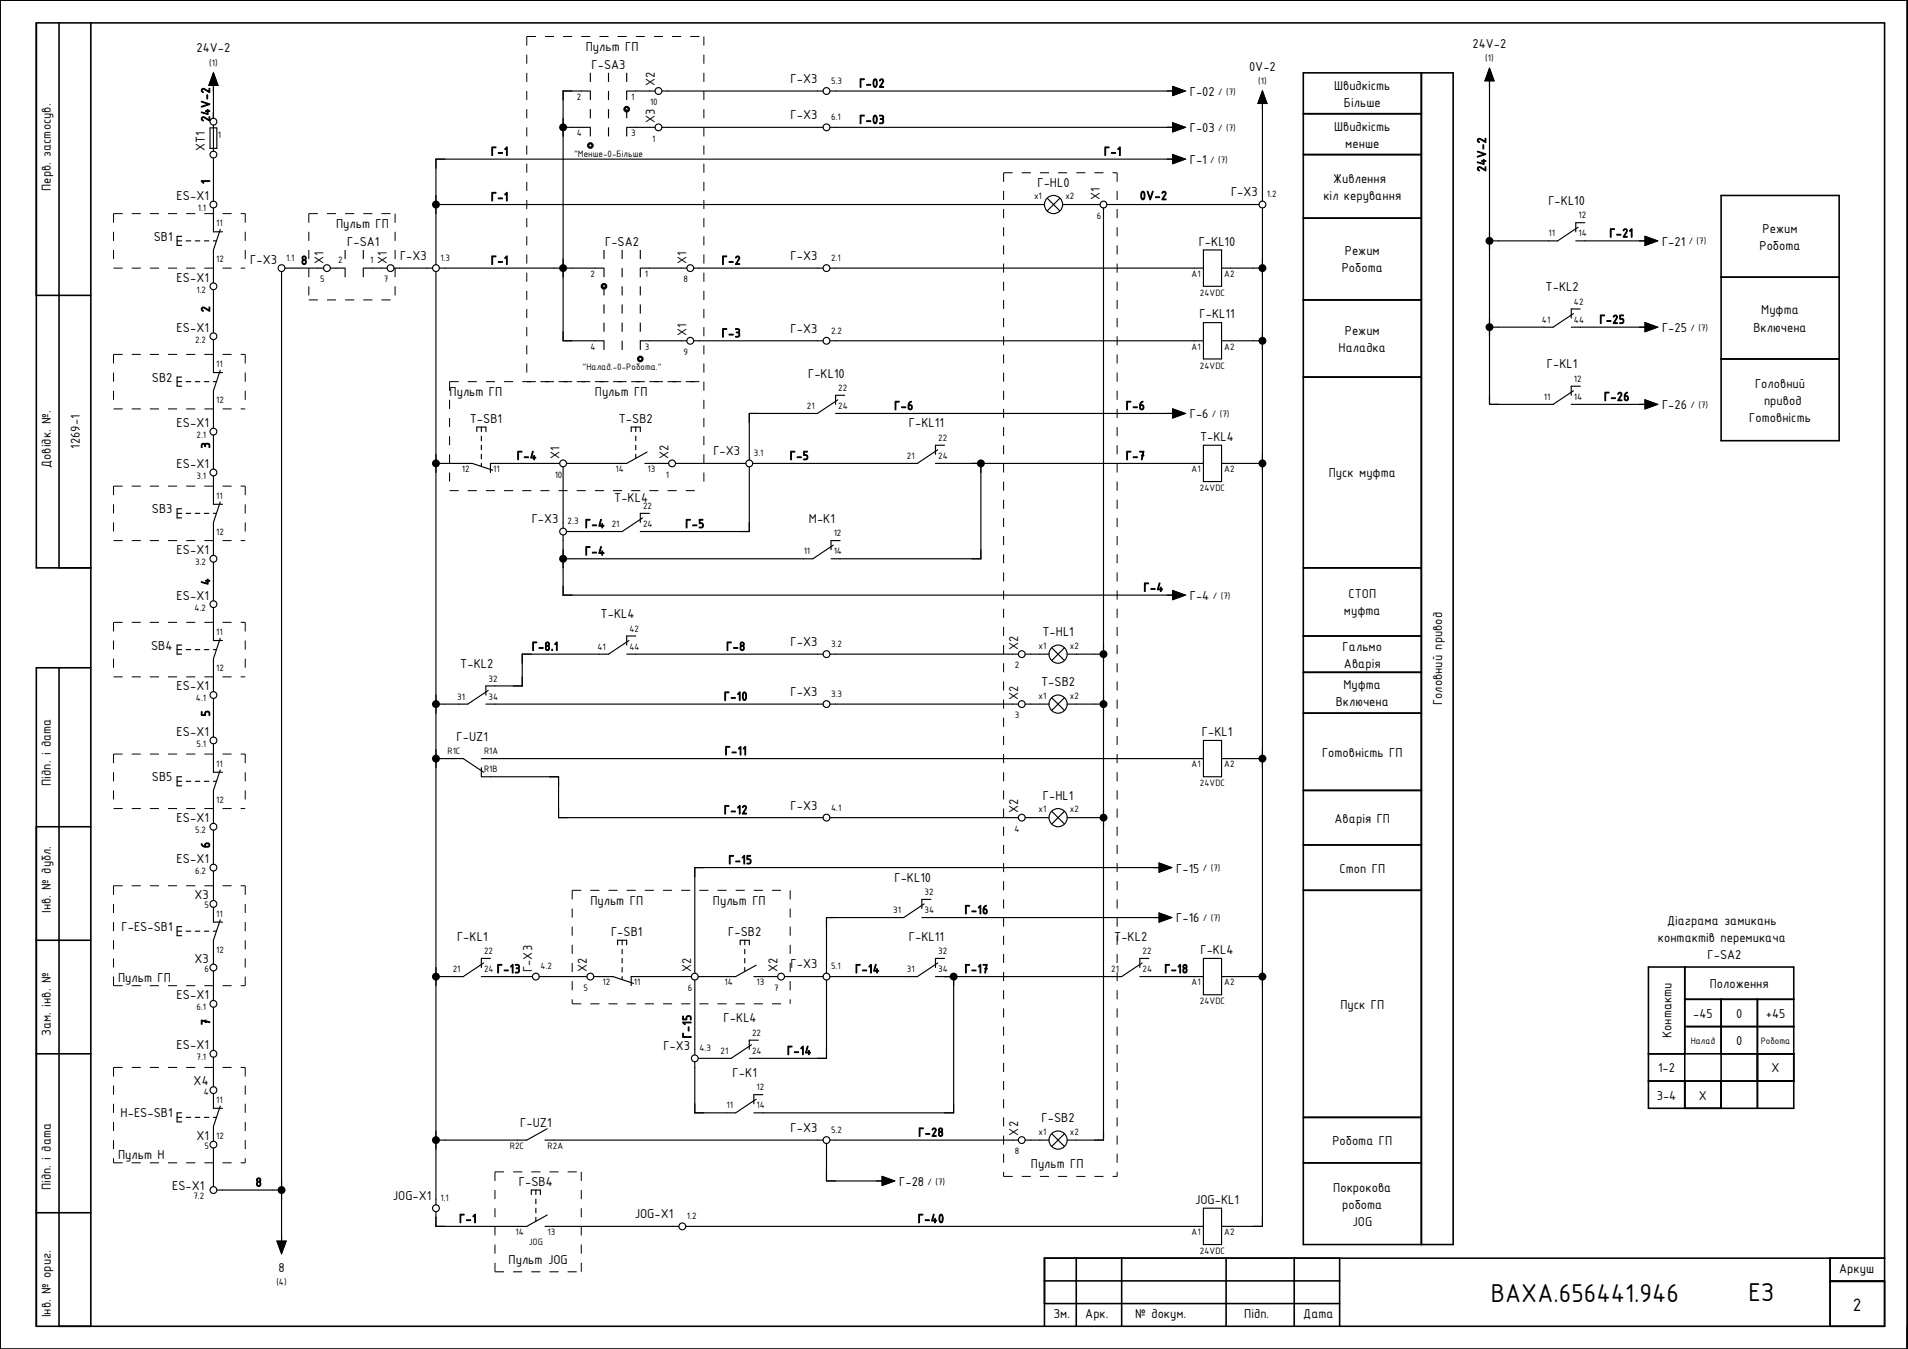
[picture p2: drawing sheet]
<svg xmlns="http://www.w3.org/2000/svg" width="420mm" height="297mm" viewBox="0 0 420 297" stroke-linecap="round" stroke-linejoin="round" font-family="sans-serif">
<g fill="none" stroke="#000" stroke-width=".35">
<path d="M0 0h420v297h-420zM13 5v120M20 5v287M287 16h33v258h-33zM313 16v258M287 34h26M287 25h26M287 48h26M379 43h26v54h-26zM8 65h12M287 66h26M379 61h26"/>
<path d="M379 79h26M287 83h26M20 125h-12v-120h407v287h-407v-145h12M287 125h26M13 147v145M287 140h26M287 157h26M287 148h26M287 174h26M8 182h12M287 196h26M287 186h26"/>
<path d="M8 207h12M363 212.9h32v31.1h-32zM371 212.9v31.1M8 232h12M363 232h32M363 238h32M371 226h24M371 220h24M379 220v24M387 220v24M287 256h26M287 246h26"/>
<path d="M8 267h12M237 277v15M247 277v15M270 277v15M285 277v15M295 277v15M403 277v15M415 277h-185v15M230 282h65M230 287h65M403 282h12M403 282.2h12"/>
</g>
<g fill="none" stroke="#000" stroke-width=".25">
<path d="M47 18.8v7.2M47 16l1 2.8h-2zM258.2 19l2.8 1-2.8 1zM328 17.8v71.2h14l4.5-3M328 15l1 2.8h-2zM46.2 28.2h1.5v4.5h-1.5zM47 27.5v5.8M47 34.8v9.5M124 28h6M130 20h-6v55h9M138 28h6.3M138 20h6.3"/>
<path d="M145.8 28h35.5M145.8 20h35.5M182.7 28h76.3M182.7 20h76.3M258.2 27l2.8 1-2.8 1zM258.2 34l2.8 1-2.8 1zM259 35h-163v23.3M278 22.8v21.5M278 20l1 2.8h-2zM39 53h1M40 52h-1v2h1M41 53h1"/>
<path d="M43 53h1M45 53h1M47 53h.7M47 45.8v5.2h2M48.5 50.5l-1.5 4.5v7.3M62 59.8v214.2M62.7 59h8.6M72.7 59h3.3M80 59h5.3M86.8 59h8.4M96 59.8v205.5M96 45h134"/>
<path d="M96.8 59h36.2M141 59h10.2M152.7 59h28.6M182.7 59h82.3M230.6 43.6l2.8 2.8M233.4 43.6l-2.8 2.8M234 45h8.3M243 45.8v205.2h-8M243.8 45h33.5M265 55h4v8h-4zM269 59h9M278 45.8v224.2h-9"/>
<path d="M347 53h16M347.5 50l-4.5 3h-15M349 49h-2v2M362.2 52l2.8 1-2.8 1zM47 63.8v9.5M47 74.8v7.2h2M141 75h10.2M152.7 75h28.6M182.7 75h82.3M265 71h4v8h-4zM269 75h9M346 72h17"/>
<path d="M346.5 69l-4.5 3h-14M348 68h-2v2M362.2 71l2.8 1-2.8 1zM39 84h1M40 83h-1v2h1M41 84h1M43 84h1M45 84h1M47 95.8v7.5M47 84h.7M48.5 81.5l-1.5 4.5v8.3M105 95v-1h2v1"/>
<path d="M106 94v1M106 96v1M106 98v1M139 95v-1h2v1M140 94v1M140 96v1M140 98v1M142.5 99.5l-4.5 2.5M184 91h75M184.5 88l-4.5 3h-15v10.3M186 87h-2v2M206.5 99l-4.5 3h-2"/>
<path d="M208 98h-2v2M258.2 90l2.8 1-2.8 1zM265 98h4v8h-4zM346 89h17M348 85h-2v2M362.2 88l2.8 1-2.8 1zM39 113h1M40 112h-1v2h1M41 113h1M43 113h1M45 113h1M47 104.8v6.2h2"/>
<path d="M47 113h.7M48.5 110.5l-1.5 4.5v7.3M96 102h6M102 102h2M104 102l4.5 1.5M106 100v1M106 102v.7M123.2 102h-15.2v2M124 102.8v13.5M124 117.8v13.2h135M124.7 102h11.3M136 102h2"/>
<path d="M140 100v.9M141.5 114l-4.5 3h-12.3M142 102h5.3M143 113h-2v2M148.8 102h15.5M165 102.8v14.2h-24M165.8 102h34.2M185 119h-2v2M206 102h59M216 102v21h-33M269 102h9M47 123.8v8.5"/>
<path d="M47 133.8v7.2h2M183.5 120l-4.5 3h-55M258.2 130l2.8 1-2.8 1zM39 143h1M40 142h-1v2h1M41 143h1M43 143h1M45 143h1M47 153.8v8.5M47 143h.7M48.5 140.5l-1.5 4.5v7.3M107 155h74.3"/>
<path d="M107.5 152l-4.5 3h-7M138 144h43.3M138.5 141l-4.5 3h-19v7h-8v2M140 140h-2v2M182.7 155h41.5M182.7 144h41.5M225.7 155h5.3M225.7 144h5.3M231.6 153.6l2.8 2.8M231.6 142.6l2.8 2.8M234.4 153.6l-2.8 2.8M234.4 142.6l-2.8 2.8"/>
<path d="M235 155h8M235 144h8M39 172h1M40 171h-1v2h1M41 172h1M43 172h1M45 172h1M47 163.8v6.2h2M47 172h.7M48.5 169.5l-1.5 4.5v7.3M96 167h6l4.5 3M106 167h159"/>
<path d="M106 169v2h17v9h58.3M231.6 178.6l2.8 2.8M234.4 178.6l-2.8 2.8M265 163h4v8h-4zM269 167h9M47 182.8v7.5M47 191.8v6.5M47 199.8v3.2h2M182.7 180h41.5M203.5 199l-4.5 3h-17v12.3M205 198h-2v2M225.7 180h5.3"/>
<path d="M235 180h8M255.2 190l2.8 1-2.8 1zM256 191h-103v23.3M39 205h1M40 204h-1v2h1M41 205h1M43 205h1M45 205h1M47 213.8v6.5M47 205h.7M48.5 202.5l-1.5 4.5v5.3M106 215h11.2"/>
<path d="M106.5 212l-4.5 3h-6M108 211h-2v2M118.7 215h10.6M130.8 215h4.2l4.5 1.5M136 208v-1h2v1M137 207v1M137 209v1M137 211v1M137 213v1M137 215v.7M152.3 215h-13.3v2M153 215.8v16.5"/>
<path d="M163 208v-1h2v1M164 207v1M164 209v1M164 211v1M164 213v.9M166 215h5.2M166.5 212.5l-4.5 2.5h-8.2M172.7 215h8.6M182 215.8v17.2h-17M203 202h53M206.5 212l-4.5 3h-19.3M208 211h-2v2"/>
<path d="M210 215v30h-44M251 215h14M251.5 212l-4.5 3h-41M253 211h-2v2M255.2 201l2.8 1-2.8 1zM265 211h4v8h-4zM269 215h9M47 221.8v9.5M47 232.8v6.5M153 233.8v11.2h9l4.5-3M165.5 230l-4.5 3h-7.2M167 229h-2v2"/>
<path d="M39 246h1M40 245h-1v2h1M41 246h1M43 246h1M45 246h1M47 240.8v3.2h2M47 252.8v8.5M47 246h.7M47 248v3.3M48.5 243.5l-1.5 4.5M120 251h61.3M120.5 248.5l-4.5 2.5h-20"/>
<path d="M168 241h-2v2M182 251.8v8.2h13M182.7 251h41.5M194.3 259l2.7 1-2.7 1zM225.7 251h5.3M231.6 249.6l2.8 2.8M234.4 249.6l-2.8 2.8M47.7 262h14.3M61 273.3h2l-1 2.7zM96 266.8v3.2h20l4.5-2.5M117 263v-1h2v1M118 262v1"/>
<path d="M118 264v1M118 266v1M118 268v.9M120 270h29.5M151 270h114M265 266h4v8h-4z"/>
<circle cx="47" cy="26.8" r=".75"/>
<circle cx="47" cy="34" r=".75"/>
<circle cx="145" cy="20" r=".75"/>
<circle cx="145" cy="28" r=".75"/>
<circle cx="182" cy="28" r=".75"/>
<circle cx="182" cy="20" r=".75"/>
<circle cx="47" cy="45" r=".75"/>
<circle cx="62" cy="59" r=".75"/>
<circle cx="72" cy="59" r=".75"/>
<circle cx="86" cy="59" r=".75"/>
<circle cx="96" cy="59" r=".75"/>
<circle cx="152" cy="59" r=".75"/>
<circle cx="182" cy="59" r=".75"/>
<circle cx="232" cy="45" r="2"/>
<circle cx="243" cy="45" r=".75"/>
<circle cx="278" cy="45" r=".75"/>
<circle cx="47" cy="74" r=".75"/>
<circle cx="47" cy="63" r=".75"/>
<circle cx="152" cy="75" r=".75"/>
<circle cx="182" cy="75" r=".75"/>
<circle cx="47" cy="95" r=".75"/>
<circle cx="47" cy="104" r=".75"/>
<circle cx="124" cy="102" r=".75"/>
<circle cx="124" cy="117" r=".75"/>
<circle cx="148" cy="102" r=".75"/>
<circle cx="165" cy="102" r=".75"/>
<circle cx="47" cy="123" r=".75"/>
<circle cx="47" cy="133" r=".75"/>
<circle cx="47" cy="153" r=".75"/>
<circle cx="182" cy="155" r=".75"/>
<circle cx="182" cy="144" r=".75"/>
<circle cx="225" cy="144" r=".75"/>
<circle cx="225" cy="155" r=".75"/>
<circle cx="233" cy="155" r="2"/>
<circle cx="233" cy="144" r="2"/>
<circle cx="47" cy="163" r=".75"/>
<circle cx="47" cy="191" r=".75"/>
<circle cx="47" cy="199" r=".75"/>
<circle cx="47" cy="182" r=".75"/>
<circle cx="182" cy="180" r=".75"/>
<circle cx="225" cy="180" r=".75"/>
<circle cx="233" cy="180" r="2"/>
<circle cx="47" cy="213" r=".75"/>
<circle cx="118" cy="215" r=".75"/>
<circle cx="130" cy="215" r=".75"/>
<circle cx="153" cy="215" r=".75"/>
<circle cx="172" cy="215" r=".75"/>
<circle cx="182" cy="215" r=".75"/>
<circle cx="47" cy="221" r=".75"/>
<circle cx="47" cy="232" r=".75"/>
<circle cx="153" cy="233" r=".75"/>
<circle cx="47" cy="240" r=".75"/>
<circle cx="47" cy="252" r=".75"/>
<circle cx="182" cy="251" r=".75"/>
<circle cx="225" cy="251" r=".75"/>
<circle cx="233" cy="251" r="2"/>
<circle cx="47" cy="262" r=".75"/>
<circle cx="96" cy="266" r=".75"/>
<circle cx="150.3" cy="270" r=".75"/>
</g>
<g fill="none" stroke="#000" stroke-width=".22" stroke-dasharray="2 2" stroke-linecap="butt">
<path d="M116 8h39M116 8v76M155 8v76M221 38h25M221 38v221M246 38v221M25 59h29M25 47h29M25 47v12M54 47v12M68 47h19M68 47v19"/>
<path d="M87 47v19M25 78h29M25 78v12M54 78v12M68 66h19M25 90h29M99 84h56M99 84v24M116 84h39M155 84v24M25 119h29M25 107h29"/>
<path d="M25 107v12M54 107v12M99 108h56M25 137h29M25 137v12M54 137v12M25 149h29M25 178h29M25 166h29M25 166v12M54 166v12M25 195h29"/>
<path d="M25 195v22M54 195v22M126 196h48M126 196v25M174 196v25M25 217h29M25 235h29M25 235v21M54 235v21M126 221h48M25 256h29M109 258h19"/>
<path d="M109 258v22M128 258v22M221 259h25M109 280h19"/>
</g>
<g fill="#000">
<circle cx="124" cy="28" r=".88"/>
<circle cx="96" cy="45" r=".88"/>
<circle cx="124" cy="59" r=".88"/>
<circle cx="278" cy="59" r=".88"/>
<circle cx="328" cy="53" r=".88"/>
<circle cx="278" cy="75" r=".88"/>
<circle cx="328" cy="72" r=".88"/>
<circle cx="96" cy="102" r=".87"/>
<circle cx="216" cy="102" r=".88"/>
<circle cx="278" cy="102" r=".88"/>
<circle cx="124" cy="123" r=".88"/>
<circle cx="96" cy="155" r=".88"/>
<circle cx="243" cy="155" r=".88"/>
<circle cx="243" cy="144" r=".88"/>
<circle cx="96" cy="167" r=".87"/>
<circle cx="278" cy="167" r=".88"/>
<circle cx="243" cy="180" r=".88"/>
<circle cx="96" cy="215" r=".87"/>
<circle cx="210" cy="215" r=".88"/>
<circle cx="278" cy="215" r=".88"/>
<circle cx="96" cy="251" r=".88"/>
<circle cx="62" cy="262" r=".88"/>
</g>
<g fill="none" stroke="#000" stroke-width=".5">
<circle cx="130" cy="32" r=".49"/>
<circle cx="138" cy="24" r=".49"/>
<circle cx="133" cy="63" r=".49"/>
<circle cx="141" cy="79" r=".49"/>
</g>
<g fill="none" stroke="#000" stroke-width=".25" stroke-dasharray="2 2" stroke-linecap="butt">
<path d="M130 16v8M134 16v8M138 16v8M130 24v8M134 24v8M138 24v8M76 55v8M80 55v8M133 55v8M137 55v8M141 55v8M133 63v8"/>
<path d="M133 71v8M137 63v8M137 71v8M141 63v8M141 71v8"/>
</g>
<g fill="#000" stroke="#000" stroke-width=".22">
<path d="M47 16l1 2.8h-2zM258.2 19l2.8 1-2.8 1zM328 15l1 2.8h-2zM258.2 34l2.8 1-2.8 1zM258.2 27l2.8 1-2.8 1zM278 20l1 2.8h-2zM362.2 52l2.8 1-2.8 1zM362.2 71l2.8 1-2.8 1zM258.2 90l2.8 1-2.8 1zM362.2 88l2.8 1-2.8 1zM258.2 130l2.8 1-2.8 1zM255.2 190l2.8 1-2.8 1z"/>
<path d="M255.2 201l2.8 1-2.8 1zM194.3 259l2.7 1-2.7 1zM61 273.3h2l-1 2.7z"/>
</g>
<g font-size="6.1">
<text x="328.3" y="286.7">ВАХА.656441.946</text>
<text x="385" y="286.5">ЕЗ</text>
</g>
<text font-size="4.3" x="408" y="288.6">2</text>
<g font-size="3.1">
<text x="43.3" y="11.5">24V-2</text>
<text x="129" y="11.2">Пульт ГП</text>
<text x="324.3" y="10.5">24V-2</text>
<text x="130.3" y="15.2">Г-SA3</text>
<text x="275" y="15.5">0V-2</text>
<text x="144.2" y="19" transform="rotate(-90 144.2 19)">X2</text>
<text x="174.1" y="18.2">Г-X3</text>
<text x="262" y="21.1">Г-02</text>
<text x="293.8" y="19.7">Швидкість</text>
<text x="296" y="23.5">Більше</text>
<text x="144.2" y="27" transform="rotate(-90 144.2 27)">X3</text>
<text x="174.1" y="26.2">Г-X3</text>
<text x="262" y="29.1">Г-03</text>
<text x="293.8" y="28.7">Швидкість</text>
<text x="45.1" y="33.2" transform="rotate(-90 45.1 33.2)">XT1</text>
<text x="296.3" y="32.5">менше</text>
<text x="228.5" y="41.1">Г-HL0</text>
<text x="262" y="36.1">Г-1</text>
<text x="293.6" y="40.2">Живлення</text>
<text x="11.2" y="42" transform="rotate(-90 11.2 42)">Перв. застосув.</text>
<text x="38.9" y="44">ES-X1</text>
<text x="242.2" y="44" transform="rotate(-90 242.2 44)">X1</text>
<text x="271.1" y="43.2">Г-X3</text>
<text x="291.4" y="44">кіл керування</text>
<text x="341" y="45.1">Г-KL10</text>
<text x="33.9" y="53">SB1</text>
<text x="74" y="50.2">Пульт ГП</text>
<text x="388.2" y="51.2">Режим</text>
<text x="55.1" y="58">Г-X3</text>
<text x="71.2" y="58" transform="rotate(-90 71.2 58)">X1</text>
<text x="76.5" y="54.1">Г-SА1</text>
<text x="85.2" y="58" transform="rotate(-90 85.2 58)">X1</text>
<text x="88.1" y="57.2">Г-X3</text>
<text x="133.3" y="54.2">Г-SA2</text>
<text x="151.2" y="58" transform="rotate(-90 151.2 58)">X1</text>
<text x="174.1" y="57.2">Г-X3</text>
<text x="264" y="54.1">Г-KL10</text>
<text x="295.5" y="60">Робота</text>
<text x="296.2" y="56.2">Режим</text>
<text x="366" y="54.1">Г-21</text>
<text x="387.5" y="55">Робота</text>
<text x="38.9" y="62">ES-X1</text>
<text x="340.4" y="64.1">Т-KL2</text>
<text x="264.2" y="70.1">Г-KL11</text>
<text x="387.9" y="69.2">Муфта</text>
<text x="38.9" y="73">ES-X1</text>
<text x="151.2" y="74" transform="rotate(-90 151.2 74)">X1</text>
<text x="174.1" y="73.2">Г-X3</text>
<text x="294.8" y="77.5">Наладка</text>
<text x="296.2" y="73.7">Режим</text>
<text x="366" y="73.1">Г-25</text>
<text x="386.1" y="73">Включена</text>
<text x="178" y="83.1">Г-KL10</text>
<text x="340.6" y="81.1">Г-KL1</text>
<text x="33.5" y="84">SB2</text>
<text x="99" y="87.2">Пульт ГП</text>
<text x="131" y="87.2">Пульт ГП</text>
<text x="386.5" y="85.4">Головний</text>
<text x="388.5" y="89.1">привод</text>
<text x="38.9" y="94">ES-X1</text>
<text x="103.4" y="93.1">Т-SB1</text>
<text x="136.3" y="93.1">Т-SB2</text>
<text x="200.2" y="94.1">Г-KL11</text>
<text x="262" y="92.1">Г-6</text>
<text x="366" y="90.1">Г-26</text>
<text x="385.2" y="92.9">Готовність</text>
<text x="17.6" y="98.8" transform="rotate(-90 17.6 98.8)">1269-1</text>
<text x="123.2" y="101" transform="rotate(-90 123.2 101)">X1</text>
<text x="147.2" y="101" transform="rotate(-90 147.2 101)">X2</text>
<text x="157.1" y="100.2">Г-X3</text>
<text x="264.3" y="97.1">Т-KL4</text>
<text x="11.2" y="103" transform="rotate(-90 11.2 103)">Довідк. №.</text>
<text x="38.9" y="103">ES-X1</text>
<text x="292.6" y="105.1">Пуск муфта</text>
<text x="33.5" y="113">SB3</text>
<text x="135.3" y="110.6">Т-KL4</text>
<text x="117.1" y="115.2">Г-X3</text>
<text x="178.1" y="115.1">M-K1</text>
<text x="38.9" y="122">ES-X1</text>
<text x="296.9" y="131.7">СТОП</text>
<text x="38.9" y="132">ES-X1</text>
<text x="132.3" y="136.1">Т-KL4</text>
<text x="262" y="132.1">Г-4</text>
<text x="296" y="135.5">муфта</text>
<text x="33.3" y="143">SB4</text>
<text x="174.1" y="142.2">Г-X3</text>
<text x="224.2" y="143" transform="rotate(-90 224.2 143)">X2</text>
<text x="229.5" y="140.1">Т-HL1</text>
<text x="295.7" y="143.2">Гальмо</text>
<text x="101.4" y="147.1">Т-KL2</text>
<text x="296" y="147">Аварія</text>
<text x="38.9" y="152">ES-X1</text>
<text x="174.1" y="153.2">Г-X3</text>
<text x="224.2" y="154" transform="rotate(-90 224.2 154)">X2</text>
<text x="229.3" y="151.1">Т-SB2</text>
<text x="294.1" y="155.5">Включена</text>
<text x="295.9" y="151.7">Муфта</text>
<text x="317.6" y="155.3" transform="rotate(-90 317.6 155.3)">Головний привод</text>
<text x="38.9" y="162">ES-X1</text>
<text x="100.5" y="163.1">Г-UZ1</text>
<text x="264.6" y="162.1">Г-KL1</text>
<text x="291.1" y="166.6">Готовність ГП</text>
<text x="11.2" y="173" transform="rotate(-90 11.2 173)">Підп. і дата</text>
<text x="33.5" y="172">SB5</text>
<text x="174.1" y="178.2">Г-X3</text>
<text x="224.2" y="179" transform="rotate(-90 224.2 179)">X2</text>
<text x="229.6" y="176.1">Г-HL1</text>
<text x="38.9" y="181">ES-X1</text>
<text x="293.9" y="181.1">Аварія ГП</text>
<text x="38.9" y="190">ES-X1</text>
<text x="42.8" y="198">X3</text>
<text x="197" y="194.1">Г-KL10</text>
<text x="259" y="192.1">Г-15</text>
<text x="295" y="192.1">Стоп ГП</text>
<text x="11.2" y="201" transform="rotate(-90 11.2 201)">Інв. № дубл.</text>
<text x="130" y="199.2">Пульт ГП</text>
<text x="157" y="199.2">Пульт ГП</text>
<text x="259" y="203.1">Г-16</text>
<text x="367.1" y="203.6">Діаграма замикань</text>
<text x="26.8" y="205">Г-ES-SB1</text>
<text x="100.6" y="207.1">Г-KL1</text>
<text x="134.5" y="206.1">Г-SB1</text>
<text x="160.4" y="206.1">Г-SB2</text>
<text x="200.2" y="207.1">Г-KL11</text>
<text x="245.4" y="207.1">Т-KL2</text>
<text x="365.1" y="207.4">контактів перемикача</text>
<text x="42.8" y="212">X3</text>
<text x="117.2" y="214" transform="rotate(-90 117.2 214)">Г-X3</text>
<text x="129.2" y="214" transform="rotate(-90 129.2 214)">X2</text>
<text x="152.2" y="214" transform="rotate(-90 152.2 214)">X2</text>
<text x="171.2" y="214" transform="rotate(-90 171.2 214)">X2</text>
<text x="174.1" y="213.2">Г-X3</text>
<text x="264.4" y="210.1">Г-KL4</text>
<text x="376" y="211.1">Г-SA2</text>
<text x="26" y="216.2">Пульт ГП</text>
<text x="38.9" y="220">ES-X1</text>
<text x="376.5" y="217.6">Положення</text>
<text x="159.4" y="225.1">Г-KL4</text>
<text x="295.2" y="222.1">Пуск ГП</text>
<text x="372.8" y="224.1">-45</text>
<text x="382.3" y="224.1">0</text>
<text x="388.8" y="224.1">+45</text>
<text x="11.2" y="228" transform="rotate(-90 11.2 228)">Зам. інв. №</text>
<text x="38.9" y="231">ES-X1</text>
<text x="146.1" y="231.2">Г-X3</text>
<text x="368.1" y="228.6" transform="rotate(-90 368.1 228.6)">Контакти</text>
<text x="382.3" y="230.1">0</text>
<text x="42.6" y="239">X4</text>
<text x="161.3" y="237.1">Г-K1</text>
<text x="365.1" y="236.1">1-2</text>
<text x="390.1" y="236.1">Х</text>
<text x="364.8" y="242.1">3-4</text>
<text x="374.1" y="242.1">Х</text>
<text x="26.6" y="246">Н-ES-SB1</text>
<text x="43.2" y="251">X1</text>
<text x="114.5" y="248.1">Г-UZ1</text>
<text x="174.1" y="249.2">Г-X3</text>
<text x="224.2" y="250" transform="rotate(-90 224.2 250)">X2</text>
<text x="229.4" y="247.1">Г-SB2</text>
<text x="26" y="255.2">Пульт Н</text>
<text x="227" y="257.2">Пульт ГП</text>
<text x="293.4" y="252.1">Робота ГП</text>
<text x="11.2" y="262" transform="rotate(-90 11.2 262)">Підп. і дата</text>
<text x="37.9" y="262">ES-X1</text>
<text x="114.3" y="261.1">Г-SB4</text>
<text x="198" y="261.1">Г-28</text>
<text x="293.6" y="262.4">Покрокова</text>
<text x="86.5" y="264.2">JOG-X1</text>
<text x="139.8" y="268.2">JOG-X1</text>
<text x="263.2" y="265.1">JOG-KL1</text>
<text x="295.6" y="266.1">робота</text>
<text x="297.8" y="269.9">JOG</text>
<text x="61.3" y="280">8</text>
<text x="112" y="278.2">Пульт JOG</text>
<text x="405" y="280.2">Аркуш</text>
<text x="11.2" y="290" transform="rotate(-90 11.2 290)">Інв. № ориг.</text>
<text x="232" y="290.2">Зм.</text>
<text x="239" y="290.2">Арк.</text>
<text x="250" y="290.2">№ докум.</text>
<text x="274" y="290.2">Підп.</text>
<text x="287" y="290.2">Дата</text>
</g>
<g font-size="2.9">
<text x="189.2" y="19.2">‎Г-02</text>
<text x="46.2" y="26.8" transform="rotate(-90 46.2 26.8)">24V-2</text>
<text x="189.2" y="27.2">‎Г-03</text>
<text x="108.1" y="34.2">‎Г-1</text>
<text x="243.1" y="34.2">‎Г-1</text>
<text x="46.2" y="40.5" transform="rotate(-90 46.2 40.5)">1</text>
<text x="327.2" y="37.8" transform="rotate(-90 327.2 37.8)">24V-2</text>
<text x="108.1" y="44.2">‎Г-1</text>
<text x="251" y="44">0V-2</text>
<text x="354.4" y="52.2">‎Г-21</text>
<text x="66.3" y="58.2">8</text>
<text x="108.1" y="58.2">‎Г-1</text>
<text x="158.9" y="58.2">‎Г-2</text>
<text x="46.2" y="68.7" transform="rotate(-90 46.2 68.7)">2</text>
<text x="352.2" y="71.2">‎Г-25</text>
<text x="158.9" y="74.2">‎Г-3</text>
<text x="353.2" y="88.2">‎Г-26</text>
<text x="196.9" y="90.2">‎Г-6</text>
<text x="247.9" y="90.2">‎Г-6</text>
<text x="46.2" y="98.7" transform="rotate(-90 46.2 98.7)">3</text>
<text x="113.8" y="101.2">‎Г-4</text>
<text x="173.9" y="101.2">‎Г-5</text>
<text x="247.9" y="101.2">‎Г-7</text>
<text x="128.8" y="116.2">‎Г-4</text>
<text x="150.9" y="116.2">‎Г-5</text>
<text x="128.8" y="122.2">‎Г-4</text>
<text x="46.2" y="128.8" transform="rotate(-90 46.2 128.8)">4</text>
<text x="251.8" y="130.2">‎Г-4</text>
<text x="117.1" y="143.2">‎Г-8.1</text>
<text x="159.9" y="143.2">‎Г-8</text>
<text x="159.4" y="154.2">‎Г-10</text>
<text x="46.2" y="157.7" transform="rotate(-90 46.2 157.7)">5</text>
<text x="159.6" y="166.2">‎Г-11</text>
<text x="159.4" y="179.2">‎Г-12</text>
<text x="46.2" y="186.7" transform="rotate(-90 46.2 186.7)">6</text>
<text x="160.4" y="190.2">‎Г-15</text>
<text x="212.4" y="201.2">‎Г-16</text>
<text x="109.4" y="214.2">‎Г-13</text>
<text x="188.3" y="214.2">‎Г-14</text>
<text x="212.4" y="214.2">‎Г-17</text>
<text x="256.4" y="214.2">‎Г-18</text>
<text x="46.2" y="225.7" transform="rotate(-90 46.2 225.7)">7</text>
<text x="152.2" y="228.6" transform="rotate(-90 152.2 228.6)">‎</text>
<text x="152.2" y="228.6" transform="rotate(-90 152.2 228.6)">Г</text>
<text x="152.2" y="228.6" transform="rotate(-90 152.2 228.6)">-</text>
<text x="152.2" y="228.6" transform="rotate(-90 152.2 228.6)">1</text>
<text x="152.2" y="228.6" transform="rotate(-90 152.2 228.6)">5</text>
<text x="173.3" y="232.2">‎Г-14</text>
<text x="202.2" y="250.2">‎Г-28</text>
<text x="56.3" y="261.2">8</text>
<text x="101.1" y="269.2">‎Г-1</text>
<text x="202.1" y="269.2">‎Г-40</text>
</g>
<g font-size="2.2">
<text x="46.1" y="14.5">(1)</text>
<text x="327.1" y="13.5">(1)</text>
<text x="127" y="22">2</text>
<text x="139" y="22">1</text>
<text x="143.1" y="23.2">10</text>
<text x="183" y="18.5">5.3</text>
<text x="268.3" y="20.8">/ (7)</text>
<text x="277.1" y="18.5">(1)</text>
<text x="127" y="30">4</text>
<text x="139" y="30">3</text>
<text x="183" y="26.5">6.1</text>
<text x="268.3" y="28.8">/ (7)</text>
<text x="48" y="30.5">1</text>
<text x="126.4" y="34.5">&quot;Менше-0-Більше</text>
<text x="143.6" y="31.2">1</text>
<text x="266.5" y="35.8">/ (7)</text>
<text x="43.6" y="46.4">1.1</text>
<text x="227.7" y="43.9">x1</text>
<text x="234.6" y="43.9">x2</text>
<text x="279" y="43.5">1.2</text>
<text x="47.6" y="49.9">11</text>
<text x="241.5" y="48.2">6</text>
<text x="341" y="52.1">11</text>
<text x="347.6" y="48.1">12</text>
<text x="347.6" y="52.1">14</text>
<text x="371.9" y="53.8">/ (7)</text>
<text x="47.6" y="57.8">12</text>
<text x="63" y="57.5">1.1</text>
<text x="74.5" y="58">2</text>
<text x="81.5" y="58">1</text>
<text x="97" y="57.5">1.3</text>
<text x="183" y="57.5">2.1</text>
<text x="43.3" y="64.4">1.2</text>
<text x="70.5" y="62.2">5</text>
<text x="84.5" y="62.2">7</text>
<text x="130" y="61">2</text>
<text x="142" y="61">1</text>
<text x="150.5" y="62.2">8</text>
<text x="262.4" y="61">A1</text>
<text x="264.2" y="65.2">24VDC</text>
<text x="269.6" y="61">A2</text>
<text x="339.6" y="71.1">41</text>
<text x="346.6" y="67.1">42</text>
<text x="346.6" y="71.1">44</text>
<text x="43" y="75.4">2.2</text>
<text x="130" y="77">4</text>
<text x="142" y="77">3</text>
<text x="183" y="73.5">2.2</text>
<text x="262.4" y="77">A1</text>
<text x="269.6" y="77">A2</text>
<text x="372.3" y="72.8">/ (7)</text>
<text x="47.6" y="80.9">11</text>
<text x="128.3" y="81.5">&quot;Налад.-0-Робота.&quot;</text>
<text x="150.5" y="78.2">9</text>
<text x="264.2" y="81.2">24VDC</text>
<text x="47.6" y="88.8">12</text>
<text x="184.6" y="86.1">22</text>
<text x="340" y="88.1">11</text>
<text x="346.6" y="84.1">12</text>
<text x="346.6" y="88.1">14</text>
<text x="372.3" y="89.8">/ (7)</text>
<text x="177.7" y="90.1">21</text>
<text x="184.6" y="90.1">24</text>
<text x="266.9" y="91.8">/ (7)</text>
<text x="43.3" y="96.4">2.1</text>
<text x="166" y="100.5">3.1</text>
<text x="199.7" y="101.1">21</text>
<text x="206.6" y="97.1">22</text>
<text x="206.6" y="101.1">24</text>
<text x="43.3" y="105.4">3.1</text>
<text x="101.7" y="104">12</text>
<text x="108.6" y="104">11</text>
<text x="122.1" y="105.2">10</text>
<text x="135.6" y="104">14</text>
<text x="142.6" y="104">13</text>
<text x="146.6" y="105.2">1</text>
<text x="262.4" y="104">A1</text>
<text x="269.6" y="104">A2</text>
<text x="47.6" y="109.9">11</text>
<text x="141.6" y="112.1">22</text>
<text x="264.2" y="108.2">24VDC</text>
<text x="47.6" y="117.8">12</text>
<text x="125" y="115.5">2.3</text>
<text x="134.7" y="116.1">21</text>
<text x="141.6" y="116.1">24</text>
<text x="183.6" y="118.1">12</text>
<text x="43" y="124.4">3.2</text>
<text x="177" y="122.1">11</text>
<text x="183.6" y="122.1">14</text>
<text x="267.1" y="131.8">/ (7)</text>
<text x="42.8" y="134.4">4.2</text>
<text x="47.6" y="139.9">11</text>
<text x="131.6" y="143.1">41</text>
<text x="138.6" y="139.1">42</text>
<text x="138.6" y="143.1">44</text>
<text x="183" y="142.5">3.2</text>
<text x="228.7" y="142.9">x1</text>
<text x="235.6" y="142.9">x2</text>
<text x="47.6" y="147.8">12</text>
<text x="223.5" y="147.2">2</text>
<text x="43.1" y="154.4">4.1</text>
<text x="100.7" y="154.1">31</text>
<text x="107.6" y="150.1">32</text>
<text x="107.6" y="154.1">34</text>
<text x="183" y="153.5">3.3</text>
<text x="228.7" y="153.9">x1</text>
<text x="235.6" y="153.9">x2</text>
<text x="223.5" y="158.2">3</text>
<text x="43.3" y="164.4">5.1</text>
<text x="98.6" y="166.1">R1C</text>
<text x="106.6" y="166.1">R1A</text>
<text x="47.6" y="168.9">11</text>
<text x="106.6" y="170.1">R1B</text>
<text x="262.4" y="169">A1</text>
<text x="264.2" y="173.2">24VDC</text>
<text x="269.6" y="169">A2</text>
<text x="47.6" y="176.8">12</text>
<text x="183" y="178.5">4.1</text>
<text x="228.7" y="178.9">x1</text>
<text x="235.6" y="178.9">x2</text>
<text x="43" y="183.4">5.2</text>
<text x="223.4" y="183.2">4</text>
<text x="264.9" y="191.8">/ (7)</text>
<text x="43" y="192.4">6.2</text>
<text x="203.6" y="197.1">32</text>
<text x="45" y="200">5</text>
<text x="47.6" y="201.9">11</text>
<text x="196.7" y="201.1">31</text>
<text x="203.6" y="201.1">34</text>
<text x="264.9" y="202.8">/ (7)</text>
<text x="47.6" y="209.8">12</text>
<text x="45" y="214">6</text>
<text x="99.7" y="214.1">21</text>
<text x="106.6" y="210.1">22</text>
<text x="106.6" y="214.1">24</text>
<text x="119" y="213.5">4.2</text>
<text x="183" y="213.5">5.1</text>
<text x="199.7" y="214.1">31</text>
<text x="206.6" y="210.1">32</text>
<text x="206.6" y="214.1">34</text>
<text x="244.7" y="214.1">21</text>
<text x="251.6" y="210.1">22</text>
<text x="251.6" y="214.1">24</text>
<text x="128.5" y="218.2">5</text>
<text x="132.7" y="217">12</text>
<text x="139.6" y="217">11</text>
<text x="151.5" y="218.2">6</text>
<text x="159.6" y="217">14</text>
<text x="166.6" y="217">13</text>
<text x="170.5" y="218.2">7</text>
<text x="262.4" y="217">A1</text>
<text x="264.2" y="221.2">24VDC</text>
<text x="269.6" y="217">A2</text>
<text x="43.3" y="222.4">6.1</text>
<text x="43.3" y="233.4">7.1</text>
<text x="154" y="231.5">4.3</text>
<text x="158.7" y="232.1">21</text>
<text x="165.6" y="228.1">22</text>
<text x="165.6" y="232.1">24</text>
<text x="372.3" y="229.8">Налад</text>
<text x="387.7" y="229.8">Робота</text>
<text x="44.9" y="241">4</text>
<text x="47.6" y="242.9">11</text>
<text x="160" y="244.1">11</text>
<text x="166.6" y="240.1">12</text>
<text x="166.6" y="244.1">14</text>
<text x="47.6" y="250.8">12</text>
<text x="183" y="249.5">5.2</text>
<text x="228.7" y="249.9">x1</text>
<text x="235.6" y="249.9">x2</text>
<text x="45" y="253">5</text>
<text x="112.3" y="253">R2C</text>
<text x="120.6" y="253">R2A</text>
<text x="223.5" y="254.2">8</text>
<text x="204.3" y="260.8">/ (7)</text>
<text x="42.6" y="264">7.2</text>
<text x="97" y="264.5">1.1</text>
<text x="151.2" y="268.5">1.2</text>
<text x="113.6" y="272">14</text>
<text x="116.4" y="274.2">JOG</text>
<text x="120.6" y="272">13</text>
<text x="262.4" y="272">A1</text>
<text x="269.6" y="272">A2</text>
<text x="264.2" y="276.2">24VDC</text>
<text x="60.9" y="282.9">(4)</text>
</g>
</svg>
